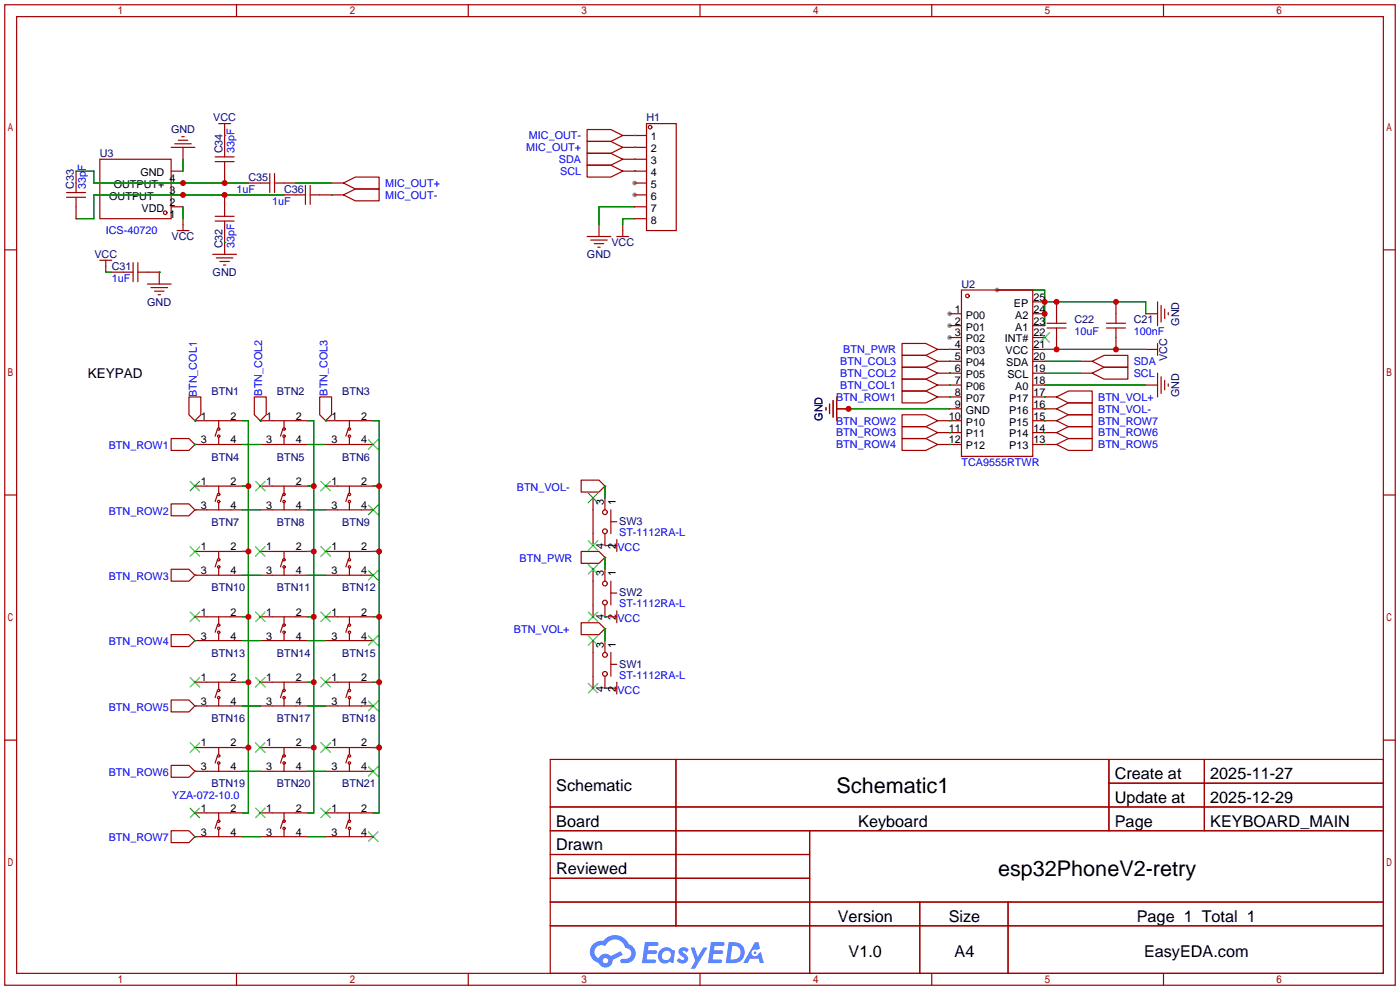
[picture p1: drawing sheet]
<svg xmlns="http://www.w3.org/2000/svg" width="299mm" height="212mm" viewBox="0 0 299 212" stroke-linecap="round" stroke-linejoin="round" font-family="sans-serif">
<g fill="#999">
<circle cx="202.9" cy="67.1" r=".51"/>
<circle cx="202.9" cy="69.6" r=".51"/>
<circle cx="202.9" cy="72.1" r=".51"/>
<circle cx="135.6" cy="39.1" r=".51"/>
<circle cx="135.6" cy="41.7" r=".51"/>
<circle cx="213.1" cy="62" r=".51"/>
</g>
<g fill="none" stroke="#a10000" stroke-width=".25">
<path d="M1 1h297.2v209.6h-297.2zM3.6 3.6h292.1v204.4h-292.1zM50.5 1v2.6M100.1 1v2.6M149.6 1v2.6M199.1 1v2.6M248.7 1v2.6M1 53.4h2.6M295.7 53.4h2.5M1 105.8h2.6M295.7 105.8h2.5M1 158.2h2.6"/>
<path d="M295.7 158.2h2.5M117.6 162.3h178.1v45.7h-178.1zM117.6 172.5h178.1M117.6 177.5h178.1M144.5 162.3v35.6M173 177.5v30.5M237 162.3v15.2M237 167.4h58.7M257.4 162.3v15.2M117.6 182.6h55.4M117.6 192.8h178.1M117.6 187.7h55.4"/>
<path d="M117.6 197.9h178.1M196.6 192.8v15.2M215.4 192.8v15.2M50.5 208v2.6M100.1 208v2.6M149.6 208v2.6M199.1 208v2.6M248.7 208v2.6"/>
</g>
<g fill="#5487ff">
<path d="M145.3 202.7a1.3 1.3 0 0 1 1.9 .3l-.4 .6a.54 .54 0 0 0-.9-.2l.1 .2a1.34 1.34 0 0 1 .9 1.8 1.47 1.47 0 0 1-2.3-.1l.5-.6 .8 .5a.31 .31 0 0 0 .4-.3 .31 .31 0 0 0-.3-.4 1.12 1.12 0 0 1-.7-1.8z"/>
<path d="M147.6 202.5h.9l.6 2 1.2-2h.9l-2.7 4.6h-.9l1-1.7z"/>
<path d="M137.8 201.4h1.7a1.31 1.31 0 0 1 1.2 .2 .4 .4 0 0 1-.3 .5l-1.8 .1-.1 .9h1.6a.4 .4 0 0 1 .4 .4 .4 .4 0 0 1-.5 .4h-1.6l-.2 1.2h1.4a.46 .46 0 0 1 .5 0 .46 .46 0 0 1 .1 .5l-.4 .2h-2.6z"/>
<path d="M151.9 201.4h1.7a1.32 1.32 0 0 1 1.2 .2 .39 .39 0 0 1-.3 .5l-1.8 .1-.1 .9h1.6a.4 .4 0 0 1 .4 .4 .4 .4 0 0 1-.4 .4h-1.7l-.2 1.2h1.4a.46 .46 0 0 1 .5 0 .46 .46 0 0 1 .1 .5l-.4 .2h-2.6z"/>
<path d="M161.3 201.4h.8l.3 1.3-.6 .4a.75 .75 0 0 0-1.1 .3 .75 .75 0 0 0 .5 1 .75 .75 0 0 0 .9-.7l.5-.2 .6 2.3h-.8l-.3-.9h-1.8l-.5 .9h-1z"/>
<path d="M155.7 201.4l-.6 4.4h1.5a2.27 2.27 0 0 0 2.6-2.2 2.27 2.27 0 0 0-2.7-2.2zM156.5 202.1a1.5 1.5 0 0 1 1.8 1.6 1.5 1.5 0 0 1-1.9 1.4h-.3z"/>
<path d="M141.2 203a1.6 1.6 0 0 0-.3 2.3 1.6 1.6 0 0 0 2.3 .2l.7 .3 .3-2.4-.1-.3-.5-.1a1.58 1.58 0 0 0-2.4 0zM141.8 203.5a.98 .98 0 0 1 1.6 .4 .98 .98 0 0 1-1.1 1.3 .94 .94 0 0 1-.9-.7 .94 .94 0 0 1 .4-1z"/>
<path d="M126.8 201.8a2.37 2.37 0 0 0 1.1 4 1.54 1.54 0 0 0 1.8 1 1.54 1.54 0 0 0 1.2-1.6l2.2-1.1-.5-.8-2 1a1.57 1.57 0 0 0-2.7 .5 1.5 1.5 0 0 1-.7-2.1 1.5 1.5 0 0 1 2.2-.5 2.23 2.23 0 0 1 2.3-1.4 2.23 2.23 0 0 1 2 1.8 1.16 1.16 0 0 1 1.2 1.1 1.16 1.16 0 0 1-1.1 1.2h-.7a.47 .47 0 0 0-.5 .4 .47 .47 0 0 0 .4 .5 2.17 2.17 0 0 0 2.5-.9 2.17 2.17 0 0 0-.3-2.7l-.8-.4a3.2 3.2 0 0 0-5.5-.7l-1.1 .1zM128.8 205.3a.6 .6 0 0 1 1.2 0 .6 .6 0 0 1-1.2 0z"/>
<circle cx="161.4" cy="203.6" r=".28"/>
</g>
<g fill="none" stroke="#a10000" stroke-width=".25">
<path d="M16.3 36.6v4.5M21.3 34h15.3v12.7h-15.3zM36.6 39.1h2.5M36.6 36.6h2.5M36.6 31.5h5.1M37.3 30.7h3.6M38.1 30h2M38.9 29.2h.5M39.1 31.5v2.5M46 33.5h4M46 34.5h4M46.7 26.4h2.6"/>
<path d="M48 26.4v7.1M48 34.5v4.6M53.1 39.1h4.6M57.7 37.1v4M58.7 39.1h4.5M58.7 37.1v4M65.3 39.6v4.1M66.3 39.6v4.1M70.9 39.1h2.5M73.4 39.1l2.5-1.3h5.1v2.6h-5.1zM125.5 27.7h5.1l2.5 1.3-2.5 1.2h-5.1zM125.5 30.2h5.1l2.5 1.3-2.5 1.3h-5.1z"/>
<path d="M125.5 32.8h5.1l2.5 1.2-2.5 1.3h-5.1zM125.5 35.3h5.1l2.5 1.3-2.5 1.2h-5.1zM133.1 36.6h5.1M133.1 31.5h5.1M133.1 29h5.1M133.1 34h5.1M135.6 39.1h2.6M138.2 26.4h6.3v22.9h-6.3zM14.2 41.1h4.1M14.2 42.2h4.1M16.3 42.2v4.5M21.3 55.6h2.6"/>
<path d="M22.6 55.6v2.6M23.9 58.2h4.5M28.4 56.1v4.1M29.5 58.2h4.5v2.5M29.5 56.1v4.1M36.6 44.2h2.5M36.6 41.7h2.5M37.8 49.3h2.6M39.1 46.7v2.6M45.5 54.4h5M46 46.2h4M46 47.2h4"/>
<path d="M46.2 55.1h3.6M47 55.9h2M47.8 56.6h.5M48 41.7v4.5M48 47.2v7.2M60.7 41.7h4.6M66.3 41.7h7.1M73.4 41.7l2.5-1.3h5.1v2.5h-5.1zM125.5 50.5h5.1M126.2 51.3h3.6M127 52.1h2M127.8 52.8h.5"/>
<path d="M128 48v2.5M131.8 50.5h2.6M133.1 48v2.5M135.6 44.2h2.6M135.6 41.7h2.6M135.6 46.7h2.6M31.5 60.7h5.1M32.3 61.5h3.5M33 62.2h2.1M33.8 63h.5M192.8 73.4h5.1l2.5 1.3-2.5 1.2h-5.1zM192.8 78.5h5.1l2.5 1.3-2.5 1.2h-5.1z"/>
<path d="M192.8 75.9h5.1l2.5 1.3-2.5 1.3h-5.1zM200.4 74.7h5.1M200.4 77.2h5.1M200.4 79.8h5.1M202.9 67.1h2.6M202.9 69.6h2.6M202.9 72.1h2.6M205.5 62h15.2v35.5h-15.2zM220.7 67.1h2.6M220.7 74.7h2.6M220.7 77.2h2.6M220.7 79.8h2.6"/>
<path d="M220.7 69.6h2.6M220.7 72.1h2.6M220.7 64.5h2.6M223.8 69.1h4M223.8 70.1h4M225.8 64.5v4.6M225.8 70.1v4.6M230.9 77.2h2.5M230.9 79.8h2.5M233.4 77.2l2.6-1.3h5v2.6h-5zM233.4 79.8l2.6-1.3h5v2.5h-5zM236.5 69.1h4"/>
<path d="M236.5 70.1h4M238.5 64.5v4.6M238.5 70.1v4.6M244.9 67.1h2.5M244.9 74.7h2.5M247.4 64.5v5.1M247.4 73.4v2.5M247.4 79.8v5M248.2 65.3v3.5M248.9 66v2.1M249.7 66.8v.5M36.6 93.7h3.8l1.3 1.3-1.3 1.3h-3.8z"/>
<path d="M40.4 84.8h2.5v3.8l-1.2 1.3-1.3-1.3zM41.7 89.9h.1M41.7 95h.1M41.7 95h10.1M41.7 89.9h10.1M46.5 91.7l-.5 1.5M46.7 89.9v1.5M46.7 93.5v1.5M54.4 84.8h2.5v3.8l-1.3 1.3-1.2-1.3zM55.6 89.9h.1M55.6 95h10.2M55.6 89.9h10.2"/>
<path d="M60.5 91.7l-.6 1.5M60.7 89.9v1.5M60.7 93.5v1.5M68.3 84.8h2.6v3.8l-1.3 1.3-1.3-1.3zM69.6 89.9h.1M69.6 95h10.2M69.6 89.9h10.2M74.4 91.7l-.5 1.5M74.7 89.9v1.5M74.7 93.5v1.5M176.5 87.1v.5M177.3 86.4v2"/>
<path d="M178.1 85.6v3.6M178.8 87.4h2.6M178.8 84.8v5.1M192.8 93.7h5.1l2.5 1.3-2.5 1.3h-5.1zM192.8 83.6h5.1l2.5 1.2-2.5 1.3h-5.1zM192.8 88.6h5.1l2.5 1.3-2.5 1.3h-5.1zM192.8 91.2h5.1l2.5 1.3-2.5 1.2h-5.1zM192.8 81h5.1l2.5 1.3-2.5 1.3h-5.1zM200.4 82.3h5.1M200.4 95h5.1M200.4 89.9h5.1M200.4 84.8h5.1"/>
<path d="M200.4 92.5h5.1M202.9 87.4h2.6M220.7 82.3h2.6M220.7 87.4h5.1M220.7 95h5.1M220.7 89.9h5.1M220.7 84.8h5.1M220.7 92.5h5.1M225.8 84.8l2.5-1.2h5.1v2.5h-5.1zM225.8 87.4l2.5-1.3h5.1v2.5h-5.1zM225.8 89.9l2.5-1.3h5.1v2.6h-5.1zM225.8 92.5l2.5-1.3h5.1v2.5h-5.1z"/>
<path d="M225.8 95l2.5-1.3h5.1v2.6h-5.1zM244.9 82.3h2.5M248.2 80.5v3.6M248.9 81.3v2M249.7 82v.5M36.6 107.7h3.8l1.3 1.3-1.3 1.2h-3.8zM41.7 109h.1M41.7 109h10.1M41.7 103.9h10.1M41.7 117.9h10.1M46.5 105.7l-.5 1.5M46.5 119.6l-.5 1.6"/>
<path d="M46.7 103.9v1.5M46.7 107.4v1.6M46.7 117.9v1.5M55.6 109h10.2M55.6 103.9h10.2M55.6 117.9h10.2M60.5 105.7l-.6 1.5M60.5 119.6l-.6 1.6M60.7 103.9v1.5M60.7 107.4v1.6M60.7 117.9v1.5M69.6 109h10.2"/>
<path d="M69.6 103.9h10.2M69.6 117.9h10.2M74.4 105.7l-.5 1.5M74.4 119.6l-.5 1.6M74.7 103.9v1.5M74.7 107.4v1.6M74.7 117.9v1.5M124.2 117.9h3.8l1.3 1.2-1.3 1.3h-3.8zM124.2 102.6h3.8l1.3 1.3-1.3 1.3h-3.8zM126.7 106.4v10.2M129.3 119.1h.1M129.3 103.9h.1"/>
<path d="M129.3 116.6h.1M129.3 106.4v2.6M129.3 114v2.6M129.3 116.6h2.5M130.6 109v5M130.6 111.5h1.2M131.8 115.3v2.6M36.6 121.7h3.8l1.3 1.2-1.3 1.3h-3.8zM36.6 135.6h3.8l1.3 1.3-1.3 1.3h-3.8zM41.7 122.9h.1M41.7 136.9h.1M41.7 136.9h10.1"/>
<path d="M41.7 131.8h10.1M41.7 122.9h10.1M46.5 133.6l-.5 1.5M46.7 121.4v1.5M46.7 131.8v1.6M46.7 135.4v1.5M55.6 136.9h10.2M55.6 131.8h10.2M55.6 122.9h10.2M60.5 133.6l-.6 1.5M60.7 121.4v1.5M60.7 131.8v1.6"/>
<path d="M60.7 135.4v1.5M69.6 136.9h10.2M69.6 131.8h10.2M69.6 122.9h10.2M74.4 133.6l-.5 1.5M74.7 121.4v1.5M74.7 131.8v1.6M74.7 135.4v1.5M124.2 133.1h3.8l1.3 1.3-1.3 1.2h-3.8zM126.7 121.7v10.1M126.7 136.9v10.2M129.3 134.4h.1"/>
<path d="M129.3 131.8h.1M129.3 131.8h2.5M129.3 121.7v2.5M129.3 129.3v2.5M129.3 136.9v2.5M130.6 124.2v5.1M130.6 139.4v5.1M130.6 126.7h1.2M131.8 130.6v2.5M36.6 149.6h3.8l1.3 1.3-1.3 1.2h-3.8zM41.7 150.9h.1M41.7 159.8h10.1"/>
<path d="M41.7 150.9h10.1M41.7 145.8h10.1M46.5 147.6l-.5 1.5M46.7 145.8v1.5M46.7 149.4v1.5M46.7 159.8v1.5M55.6 159.8h10.2M55.6 150.9h10.2M55.6 145.8h10.2M60.5 147.6l-.6 1.5M60.7 145.8v1.5M60.7 149.4v1.5"/>
<path d="M60.7 159.8v1.5M69.6 159.8h10.2M69.6 150.9h10.2M69.6 145.8h10.2M74.4 147.6l-.5 1.5M74.7 145.8v1.5M74.7 149.4v1.5M74.7 159.8v1.5M129.3 147.1h.1M129.3 144.5v2.6M129.3 147.1h2.5M130.6 142h1.2"/>
<path d="M131.8 145.8v2.5M36.6 163.6h3.8l1.3 1.2-1.3 1.3h-3.8zM36.6 177.5h3.8l1.3 1.3-1.3 1.3h-3.8zM41.7 164.8h.1M41.7 178.8h.1M41.7 164.8h10.1M41.7 178.8h10.1M41.7 173.7h10.1M46.5 175.5l-.5 1.5M46.5 161.5l-.5 1.6M46.7 163.3v1.5M46.7 173.7v1.6"/>
<path d="M46.7 177.3v1.5M55.6 164.8h10.2M55.6 178.8h10.2M55.6 173.7h10.2M60.5 175.5l-.6 1.5M60.5 161.5l-.6 1.6M60.7 163.3v1.5M60.7 173.7v1.6M60.7 177.3v1.5M69.6 164.8h10.2M69.6 178.8h10.2M69.6 173.7h10.2"/>
<path d="M74.4 161.5l-.5 1.6M74.4 175.5l-.5 1.5M74.7 163.3v1.5M74.7 173.7v1.6M74.7 177.3v1.5"/>
<circle cx="138.9" cy="27.2" r=".38"/>
<circle cx="35.3" cy="45.5" r=".38"/>
<circle cx="206.8" cy="63.2" r=".38"/>
<circle cx="46.7" cy="91.7" r=".25"/>
<circle cx="46.7" cy="93.2" r=".25"/>
<circle cx="60.7" cy="93.2" r=".25"/>
<circle cx="60.7" cy="91.7" r=".25"/>
<circle cx="74.7" cy="93.2" r=".25"/>
<circle cx="74.7" cy="91.7" r=".25"/>
<circle cx="46.7" cy="107.2" r=".25"/>
<circle cx="46.7" cy="105.7" r=".25"/>
<circle cx="46.7" cy="119.6" r=".25"/>
<circle cx="60.7" cy="107.2" r=".25"/>
<circle cx="60.7" cy="105.7" r=".25"/>
<circle cx="60.7" cy="119.6" r=".25"/>
<circle cx="74.7" cy="107.2" r=".25"/>
<circle cx="74.7" cy="105.7" r=".25"/>
<circle cx="74.7" cy="119.6" r=".25"/>
<circle cx="129.3" cy="109.5" r=".51"/>
<circle cx="129.3" cy="113.5" r=".51"/>
<circle cx="46.7" cy="121.2" r=".25"/>
<circle cx="46.7" cy="135.1" r=".25"/>
<circle cx="46.7" cy="133.6" r=".25"/>
<circle cx="60.7" cy="121.2" r=".25"/>
<circle cx="60.7" cy="135.1" r=".25"/>
<circle cx="60.7" cy="133.6" r=".25"/>
<circle cx="74.7" cy="121.2" r=".25"/>
<circle cx="74.7" cy="135.1" r=".25"/>
<circle cx="74.7" cy="133.6" r=".25"/>
<circle cx="129.3" cy="128.8" r=".51"/>
<circle cx="129.3" cy="124.7" r=".51"/>
<circle cx="129.3" cy="140" r=".51"/>
<circle cx="46.7" cy="147.6" r=".25"/>
<circle cx="46.7" cy="149.1" r=".25"/>
<circle cx="60.7" cy="147.6" r=".25"/>
<circle cx="60.7" cy="149.1" r=".25"/>
<circle cx="74.7" cy="147.6" r=".25"/>
<circle cx="74.7" cy="149.1" r=".25"/>
<circle cx="129.3" cy="144" r=".51"/>
<circle cx="46.7" cy="163.1" r=".25"/>
<circle cx="46.7" cy="175.5" r=".25"/>
<circle cx="46.7" cy="177" r=".25"/>
<circle cx="46.7" cy="161.5" r=".25"/>
<circle cx="60.7" cy="163.1" r=".25"/>
<circle cx="60.7" cy="177" r=".25"/>
<circle cx="60.7" cy="175.5" r=".25"/>
<circle cx="60.7" cy="161.5" r=".25"/>
<circle cx="74.7" cy="163.1" r=".25"/>
<circle cx="74.7" cy="175.5" r=".25"/>
<circle cx="74.7" cy="177" r=".25"/>
<circle cx="74.7" cy="161.5" r=".25"/>
</g>
<g fill="none" stroke="#008700" stroke-width=".25">
<path d="M16.3 36.6h3.8v2.5h33M39.1 34v2.6M48 29h.1M63.2 39.1h7.7M135.6 29h.1M135.6 31.5h.1M135.6 34h.1M135.6 36.6h.1M22.6 58.2h1.3M34 58.2h.1M39.1 44.2v2.5M48 51.8h.1"/>
<path d="M60.7 41.7h-40.6v5h-3.8M70.9 41.7h.1M135.6 46.7h-2.5v1.3M135.6 44.2h-7.6v3.8M202.9 74.7h.1M202.9 77.2h.1M202.9 79.8h.1M213.1 62h10.2v7.6M223.3 64.5h21.6v2.6M223.3 74.7h21.6M223.3 79.8h7.6M223.3 77.2h7.6"/>
<path d="M41.7 95h.1M41.7 89.9h.1M51.8 89.9h1.3v83.8h-1.3M51.8 95h3.8M55.6 89.9h.1M65.8 89.9h1.3v83.8h-1.3M65.8 95h3.8M69.6 89.9h.1M79.8 89.9h1.2v83.8h-1.2M181.4 87.4h21.5M202.9 95h.1M202.9 84.8h.1"/>
<path d="M202.9 89.9h.1M202.9 92.5h.1M202.9 82.3h.1M223.3 84.8h.1M223.3 87.4h.1M223.3 89.9h.1M223.3 92.5h.1M223.3 95h.1M223.3 82.3h21.6M41.7 109h.1M51.8 103.9h1.3M51.8 117.9h1.3"/>
<path d="M51.8 109h3.8M65.8 103.9h1.3M65.8 117.9h1.3M65.8 109h3.8M79.8 103.9h1.2M79.8 117.9h1.2M129.3 116.6h.1M129.3 103.9v2.5M129.3 119.1v2.6M41.7 136.9h.1M41.7 122.9h.1M51.8 131.8h1.3"/>
<path d="M51.8 122.9h3.8M51.8 136.9h3.8M65.8 131.8h1.3M65.8 122.9h3.8M65.8 136.9h3.8M79.8 131.8h1.2M129.3 131.8h.1M129.3 134.4v2.5M41.7 150.9h.1M51.8 145.8h1.3M51.8 159.8h1.3M51.8 150.9h3.8"/>
<path d="M65.8 145.8h1.3M65.8 159.8h1.3M65.8 150.9h3.8M79.8 145.8h1.2M79.8 159.8h1.2M129.3 147.1h.1M41.7 164.8h.1M41.7 178.8h.1M51.8 164.8h3.8M51.8 178.8h3.8M65.8 164.8h3.8M65.8 178.8h3.8"/>
</g>
<g fill="none" stroke="#3c3" stroke-width=".25">
<path d="M222.2 71.1l2.1 2.1M224.3 71.1l-2.1 2.1M78.7 94l2.1 2M80.8 94l-2.1 2M40.6 102.9l2.1 2M40.6 116.8l2.1 2.1M42.7 102.9l-2.1 2M42.7 116.8l-2.1 2.1M54.6 102.9l2 2M54.6 116.8l2 2.1M56.6 116.8l-2 2.1M56.6 102.9l-2 2"/>
<path d="M68.6 102.9l2 2M68.6 116.8l2 2.1M70.6 102.9l-2 2M70.6 116.8l-2 2.1M78.7 107.9l2.1 2.1M80.8 107.9l-2.1 2.1M125.7 115.6l2.1 2M125.7 105.4l2.1 2M127.8 115.6l-2.1 2M127.8 105.4l-2.1 2M40.6 130.8l2.1 2M42.7 130.8l-2.1 2"/>
<path d="M54.6 130.8l2 2M56.6 130.8l-2 2M68.6 130.8l2 2M70.6 130.8l-2 2M78.7 135.9l2.1 2M78.7 121.9l2.1 2.1M80.8 135.9l-2.1 2M80.8 121.9l-2.1 2.1M125.7 130.8l2.1 2M125.7 120.6l2.1 2.1M125.7 135.9l2.1 2M127.8 130.8l-2.1 2"/>
<path d="M127.8 120.6l-2.1 2.1M127.8 135.9l-2.1 2M40.6 144.8l2.1 2M40.6 158.8l2.1 2M42.7 158.8l-2.1 2M42.7 144.8l-2.1 2M54.6 144.8l2 2M54.6 158.8l2 2M56.6 144.8l-2 2M56.6 158.8l-2 2M68.6 144.8l2 2M68.6 158.8l2 2"/>
<path d="M70.6 144.8l-2 2M70.6 158.8l-2 2M78.7 149.9l2.1 2M80.8 149.9l-2.1 2M125.7 146.1l2.1 2M127.8 146.1l-2.1 2M40.6 172.7l2.1 2.1M42.7 172.7l-2.1 2.1M54.6 172.7l2 2.1M56.6 172.7l-2 2.1M68.6 172.7l2 2.1M70.6 172.7l-2 2.1"/>
<path d="M78.7 163.8l2.1 2.1M78.7 177.8l2.1 2M80.8 163.8l-2.1 2.1M80.8 177.8l-2.1 2"/>
</g>
<g fill="#c00">
<circle cx="48" cy="39.1" r=".63"/>
<circle cx="39.1" cy="39.1" r=".63"/>
<circle cx="48" cy="41.7" r=".63"/>
<circle cx="39.1" cy="41.7" r=".63"/>
<circle cx="223.3" cy="64.5" r=".63"/>
<circle cx="223.3" cy="67.1" r=".63"/>
<circle cx="225.8" cy="64.5" r=".63"/>
<circle cx="238.5" cy="64.5" r=".63"/>
<circle cx="225.8" cy="74.7" r=".63"/>
<circle cx="238.5" cy="74.7" r=".63"/>
<circle cx="181.4" cy="87.4" r=".63"/>
<circle cx="53.1" cy="103.9" r=".63"/>
<circle cx="53.1" cy="117.9" r=".63"/>
<circle cx="53.1" cy="131.8" r=".63"/>
<circle cx="53.1" cy="145.8" r=".63"/>
<circle cx="53.1" cy="159.8" r=".63"/>
<circle cx="67.1" cy="103.9" r=".63"/>
<circle cx="67.1" cy="117.9" r=".63"/>
<circle cx="67.1" cy="131.8" r=".63"/>
<circle cx="67.1" cy="145.8" r=".63"/>
<circle cx="67.1" cy="159.8" r=".63"/>
<circle cx="81" cy="103.9" r=".63"/>
<circle cx="81" cy="117.9" r=".63"/>
<circle cx="81" cy="131.8" r=".63"/>
<circle cx="81" cy="145.8" r=".63"/>
<circle cx="81" cy="159.8" r=".63"/>
</g>
<g font-size="4.6">
<text x="178.8" y="169.4">Schematic1</text>
<text x="213.3" y="187.2">esp32PhoneV2-retry</text>
</g>
<g font-size="3.5">
<text x="238.3" y="166.5">Create at</text>
<text x="258.7" y="166.5">2025-11-27</text>
<text x="118.9" y="169.1">Schematic</text>
<text x="238.3" y="171.6">Update at</text>
<text x="258.7" y="171.6">2025-12-29</text>
<text x="118.9" y="176.7">Board</text>
<text x="183.4" y="176.7">Keyboard</text>
<text x="238.3" y="176.7">Page</text>
<text x="258.7" y="176.7">KEYBOARD_MAIN</text>
<text x="118.9" y="181.8">Drawn</text>
<text x="118.9" y="186.8">Reviewed</text>
<text x="179.1" y="197">Version</text>
<text x="202.8" y="197">Size</text>
<text x="243" y="197">Page 1 Total 1</text>
<text x="181.4" y="204.6">V1.0</text>
<text x="204" y="204.6">A4</text>
<text x="244.5" y="204.6">EasyEDA.com</text>
</g>
<text font-size="2.9" x="18.8" y="80.9">KEYPAD</text>
<g font-size="2.3" fill="#000080">
<text x="36.6" y="28.5">GND</text>
<text x="45.6" y="26">VCC</text>
<text x="138.2" y="26">H1</text>
<text x="21.3" y="33.6">U3</text>
<text x="47.5" y="32.8" transform="rotate(-90 47.5 32.8)">C34</text>
<text x="15.8" y="40.4" transform="rotate(-90 15.8 40.4)">C33</text>
<text x="53.1" y="38.7">C35</text>
<text x="60.7" y="41.2">C36</text>
<text x="36.7" y="51.4">VCC</text>
<text x="47.5" y="53.1" transform="rotate(-90 47.5 53.1)">C32</text>
<text x="130.7" y="52.6">VCC</text>
<text x="20.2" y="55.2">VCC</text>
<text x="23.9" y="57.7">C31</text>
<text x="45.4" y="59">GND</text>
<text x="125.5" y="55.2">GND</text>
<text x="31.5" y="65.3">GND</text>
<text x="205.5" y="61.5">U2</text>
<text x="229.6" y="69.1">C22</text>
<text x="242.3" y="69.1">C21</text>
<text x="252" y="69.6" transform="rotate(-90 252 69.6)">GND</text>
<text x="249.5" y="77.1" transform="rotate(-90 249.5 77.1)">VCC</text>
<text x="45.2" y="84.5">BTN1</text>
<text x="59.2" y="84.5">BTN2</text>
<text x="73.2" y="84.5">BTN3</text>
<text x="175.8" y="89.9" transform="rotate(-90 175.8 89.9)">GND</text>
<text x="252" y="84.9" transform="rotate(-90 252 84.9)">GND</text>
<text x="45.2" y="98.4">BTN4</text>
<text x="59.2" y="98.4">BTN5</text>
<text x="73.2" y="98.4">BTN6</text>
<text x="45.2" y="112.4">BTN7</text>
<text x="59.2" y="112.4">BTN8</text>
<text x="73.2" y="112.4">BTN9</text>
<text x="132.3" y="112.2">SW3</text>
<text x="45.2" y="126.4">BTN10</text>
<text x="59.2" y="126.4">BTN11</text>
<text x="73.2" y="126.4">BTN12</text>
<text x="132.3" y="127.4">SW2</text>
<text x="45.2" y="140.3">BTN13</text>
<text x="59.2" y="140.3">BTN14</text>
<text x="73.2" y="140.3">BTN15</text>
<text x="132.3" y="142.7">SW1</text>
<text x="45.2" y="154.3">BTN16</text>
<text x="59.2" y="154.3">BTN17</text>
<text x="73.2" y="154.3">BTN18</text>
<text x="45.2" y="168.3">BTN19</text>
<text x="59.2" y="168.3">BTN20</text>
<text x="73.2" y="168.3">BTN21</text>
</g>
<g font-size="2.3" fill="#00f">
<text x="113" y="29.8">MIC_OUT-</text>
<text x="50.1" y="32.8" transform="rotate(-90 50.1 32.8)">33pF</text>
<text x="112.5" y="32.3">MIC_OUT+</text>
<text x="119.5" y="34.8">SDA</text>
<text x="18.3" y="40.4" transform="rotate(-90 18.3 40.4)">33pF</text>
<text x="50.5" y="41.2">1uF</text>
<text x="82.3" y="39.9">MIC_OUT+</text>
<text x="119.7" y="37.4">SCL</text>
<text x="58.2" y="43.7">1uF</text>
<text x="82.3" y="42.5">MIC_OUT-</text>
<text x="22.6" y="50.1">ICS-40720</text>
<text x="50.1" y="53.1" transform="rotate(-90 50.1 53.1)">33pF</text>
<text x="23.9" y="60.2">1uF</text>
<text x="229.6" y="71.7">10uF</text>
<text x="242.3" y="71.7">100nF</text>
<text x="180.2" y="75.5">BTN_PWR</text>
<text x="179.6" y="83.1">BTN_COL1</text>
<text x="179.6" y="80.6">BTN_COL2</text>
<text x="179.6" y="78">BTN_COL3</text>
<text x="242.3" y="78">SDA</text>
<text x="242.3" y="80.6">SCL</text>
<text x="42.1" y="84.9" transform="rotate(-90 42.1 84.9)">BTN_COL1</text>
<text x="56.1" y="84.5" transform="rotate(-90 56.1 84.5)">BTN_COL2</text>
<text x="70" y="84.5" transform="rotate(-90 70 84.5)">BTN_COL3</text>
<text x="178.7" y="85.6">BTN_ROW1</text>
<text x="234.7" y="85.6">BTN_VOL+</text>
<text x="234.7" y="88.2">BTN_VOL-</text>
<text x="178.7" y="95.8">BTN_ROW4</text>
<text x="178.7" y="90.7">BTN_ROW2</text>
<text x="178.7" y="93.3">BTN_ROW3</text>
<text x="234.7" y="90.7">BTN_ROW7</text>
<text x="234.7" y="93.3">BTN_ROW6</text>
<text x="234.7" y="95.8">BTN_ROW5</text>
<text x="23.2" y="96">BTN_ROW1</text>
<text x="205.5" y="99.6">TCA9555RTWR</text>
<text x="110.5" y="104.9">BTN_VOL-</text>
<text x="23.2" y="110">BTN_ROW2</text>
<text x="132" y="117.8">VCC</text>
<text x="132.3" y="114.5">ST-1112RA-L</text>
<text x="23.2" y="123.9">BTN_ROW3</text>
<text x="111.1" y="120.1">BTN_PWR</text>
<text x="132.3" y="129.8">ST-1112RA-L</text>
<text x="23.2" y="137.9">BTN_ROW4</text>
<text x="109.8" y="135.4">BTN_VOL+</text>
<text x="132" y="133">VCC</text>
<text x="132" y="148.3">VCC</text>
<text x="132.3" y="145">ST-1112RA-L</text>
<text x="23.2" y="151.9">BTN_ROW5</text>
<text x="23.2" y="165.9">BTN_ROW6</text>
<text x="36.8" y="170.7">YZA-072-10.0</text>
<text x="23.2" y="179.8">BTN_ROW7</text>
</g>
<g font-size="2.3">
<text x="139.1" y="30">1</text>
<text x="139.1" y="32.5">2</text>
<text x="139.1" y="35.1">3</text>
<text x="24.3" y="40.2">OUTPUT+</text>
<text x="30" y="37.6">GND</text>
<text x="36.2" y="41.4">3</text>
<text x="36.2" y="38.9">4</text>
<text x="139.1" y="37.6">4</text>
<text x="139.1" y="40.2">5</text>
<text x="23.3" y="42.7">OUTPUT</text>
<text x="30.3" y="45.3">VDD</text>
<text x="36.2" y="46.5">1</text>
<text x="36.2" y="44">2</text>
<text x="139.1" y="42.7">6</text>
<text x="139.1" y="45.2">7</text>
<text x="139.1" y="47.8">8</text>
<text x="216.7" y="65.6">EP</text>
<text x="220.9" y="64.3">25</text>
<text x="204.1" y="66.8">1</text>
<text x="204.1" y="69.4">2</text>
<text x="204.1" y="71.9">3</text>
<text x="206.4" y="68.1">P00</text>
<text x="206.4" y="70.6">P01</text>
<text x="217" y="70.6">A1</text>
<text x="217" y="68.1">A2</text>
<text x="220.9" y="71.9">22</text>
<text x="220.9" y="69.4">23</text>
<text x="220.9" y="66.8">24</text>
<text x="204.1" y="74.4">4</text>
<text x="204.1" y="77">5</text>
<text x="206.4" y="73.2">P02</text>
<text x="206.4" y="75.7">P03</text>
<text x="214.8" y="73.2">INT#</text>
<text x="214.9" y="75.7">VCC</text>
<text x="220.9" y="77">20</text>
<text x="220.9" y="74.4">21</text>
<text x="204.1" y="79.5">6</text>
<text x="204.1" y="82.1">7</text>
<text x="206.4" y="78.3">P04</text>
<text x="206.4" y="80.8">P05</text>
<text x="206.4" y="83.3">P06</text>
<text x="215" y="78.3">SDA</text>
<text x="215.3" y="80.8">SCL</text>
<text x="217" y="83.3">A0</text>
<text x="220.9" y="82.1">18</text>
<text x="220.9" y="79.5">19</text>
<text x="42.9" y="89.7">1</text>
<text x="49.3" y="89.7">2</text>
<text x="56.9" y="89.7">1</text>
<text x="63.2" y="89.7">2</text>
<text x="70.9" y="89.7">1</text>
<text x="77.2" y="89.7">2</text>
<text x="202.8" y="89.7">10</text>
<text x="204.1" y="84.6">8</text>
<text x="204.1" y="87.1">9</text>
<text x="206.4" y="85.9">P07</text>
<text x="206.4" y="88.4">GND</text>
<text x="215.7" y="88.4">P16</text>
<text x="215.7" y="85.9">P17</text>
<text x="220.9" y="89.7">15</text>
<text x="220.9" y="87.1">16</text>
<text x="220.9" y="84.6">17</text>
<text x="42.9" y="94.8">3</text>
<text x="49.3" y="94.8">4</text>
<text x="56.9" y="94.8">3</text>
<text x="63.2" y="94.8">4</text>
<text x="70.9" y="94.8">3</text>
<text x="77.2" y="94.8">4</text>
<text x="202.8" y="92.2">11</text>
<text x="202.8" y="94.8">12</text>
<text x="206.4" y="91">P10</text>
<text x="206.4" y="93.5">P11</text>
<text x="215.7" y="93.5">P14</text>
<text x="215.7" y="91">P15</text>
<text x="220.9" y="94.8">13</text>
<text x="220.9" y="92.2">14</text>
<text x="206.4" y="96">P12</text>
<text x="215.7" y="96">P13</text>
<text x="42.9" y="103.7">1</text>
<text x="49.3" y="103.7">2</text>
<text x="56.9" y="103.7">1</text>
<text x="63.2" y="103.7">2</text>
<text x="70.9" y="103.7">1</text>
<text x="77.2" y="103.7">2</text>
<text x="129.1" y="107.9" transform="rotate(-90 129.1 107.9)">3</text>
<text x="131.6" y="107.9" transform="rotate(-90 131.6 107.9)">1</text>
<text x="42.9" y="108.7">3</text>
<text x="49.3" y="108.7">4</text>
<text x="56.9" y="108.7">3</text>
<text x="63.2" y="108.7">4</text>
<text x="70.9" y="108.7">3</text>
<text x="77.2" y="108.7">4</text>
<text x="42.9" y="117.6">1</text>
<text x="49.3" y="117.6">2</text>
<text x="56.9" y="117.6">1</text>
<text x="63.2" y="117.6">2</text>
<text x="70.9" y="117.6">1</text>
<text x="77.2" y="117.6">2</text>
<text x="129.1" y="117.3" transform="rotate(-90 129.1 117.3)">4</text>
<text x="131.6" y="117.3" transform="rotate(-90 131.6 117.3)">2</text>
<text x="42.9" y="122.7">3</text>
<text x="49.3" y="122.7">4</text>
<text x="56.9" y="122.7">3</text>
<text x="63.2" y="122.7">4</text>
<text x="70.9" y="122.7">3</text>
<text x="77.2" y="122.7">4</text>
<text x="129.1" y="123.2" transform="rotate(-90 129.1 123.2)">3</text>
<text x="131.6" y="123.2" transform="rotate(-90 131.6 123.2)">1</text>
<text x="42.9" y="131.6">1</text>
<text x="49.3" y="131.6">2</text>
<text x="56.9" y="131.6">1</text>
<text x="63.2" y="131.6">2</text>
<text x="70.9" y="131.6">1</text>
<text x="77.2" y="131.6">2</text>
<text x="42.9" y="136.7">3</text>
<text x="49.3" y="136.7">4</text>
<text x="56.9" y="136.7">3</text>
<text x="63.2" y="136.7">4</text>
<text x="70.9" y="136.7">3</text>
<text x="77.2" y="136.7">4</text>
<text x="129.1" y="132.6" transform="rotate(-90 129.1 132.6)">4</text>
<text x="131.6" y="132.6" transform="rotate(-90 131.6 132.6)">2</text>
<text x="129.1" y="138.4" transform="rotate(-90 129.1 138.4)">3</text>
<text x="131.6" y="138.4" transform="rotate(-90 131.6 138.4)">1</text>
<text x="42.9" y="145.6">1</text>
<text x="49.3" y="145.6">2</text>
<text x="56.9" y="145.6">1</text>
<text x="63.2" y="145.6">2</text>
<text x="70.9" y="145.6">1</text>
<text x="77.2" y="145.6">2</text>
<text x="129.1" y="147.8" transform="rotate(-90 129.1 147.8)">4</text>
<text x="131.6" y="147.8" transform="rotate(-90 131.6 147.8)">2</text>
<text x="42.9" y="150.6">3</text>
<text x="49.3" y="150.6">4</text>
<text x="56.9" y="150.6">3</text>
<text x="63.2" y="150.6">4</text>
<text x="70.9" y="150.6">3</text>
<text x="77.2" y="150.6">4</text>
<text x="42.9" y="159.5">1</text>
<text x="49.3" y="159.5">2</text>
<text x="56.9" y="159.5">1</text>
<text x="63.2" y="159.5">2</text>
<text x="70.9" y="159.5">1</text>
<text x="77.2" y="159.5">2</text>
<text x="42.9" y="164.6">3</text>
<text x="49.3" y="164.6">4</text>
<text x="56.9" y="164.6">3</text>
<text x="63.2" y="164.6">4</text>
<text x="70.9" y="164.6">3</text>
<text x="77.2" y="164.6">4</text>
<text x="42.9" y="173.5">1</text>
<text x="49.3" y="173.5">2</text>
<text x="56.9" y="173.5">1</text>
<text x="63.2" y="173.5">2</text>
<text x="70.9" y="173.5">1</text>
<text x="77.2" y="173.5">2</text>
<text x="42.9" y="178.6">3</text>
<text x="49.3" y="178.6">4</text>
<text x="56.9" y="178.6">3</text>
<text x="63.2" y="178.6">4</text>
<text x="70.9" y="178.6">3</text>
<text x="77.2" y="178.6">4</text>
</g>
</svg>
